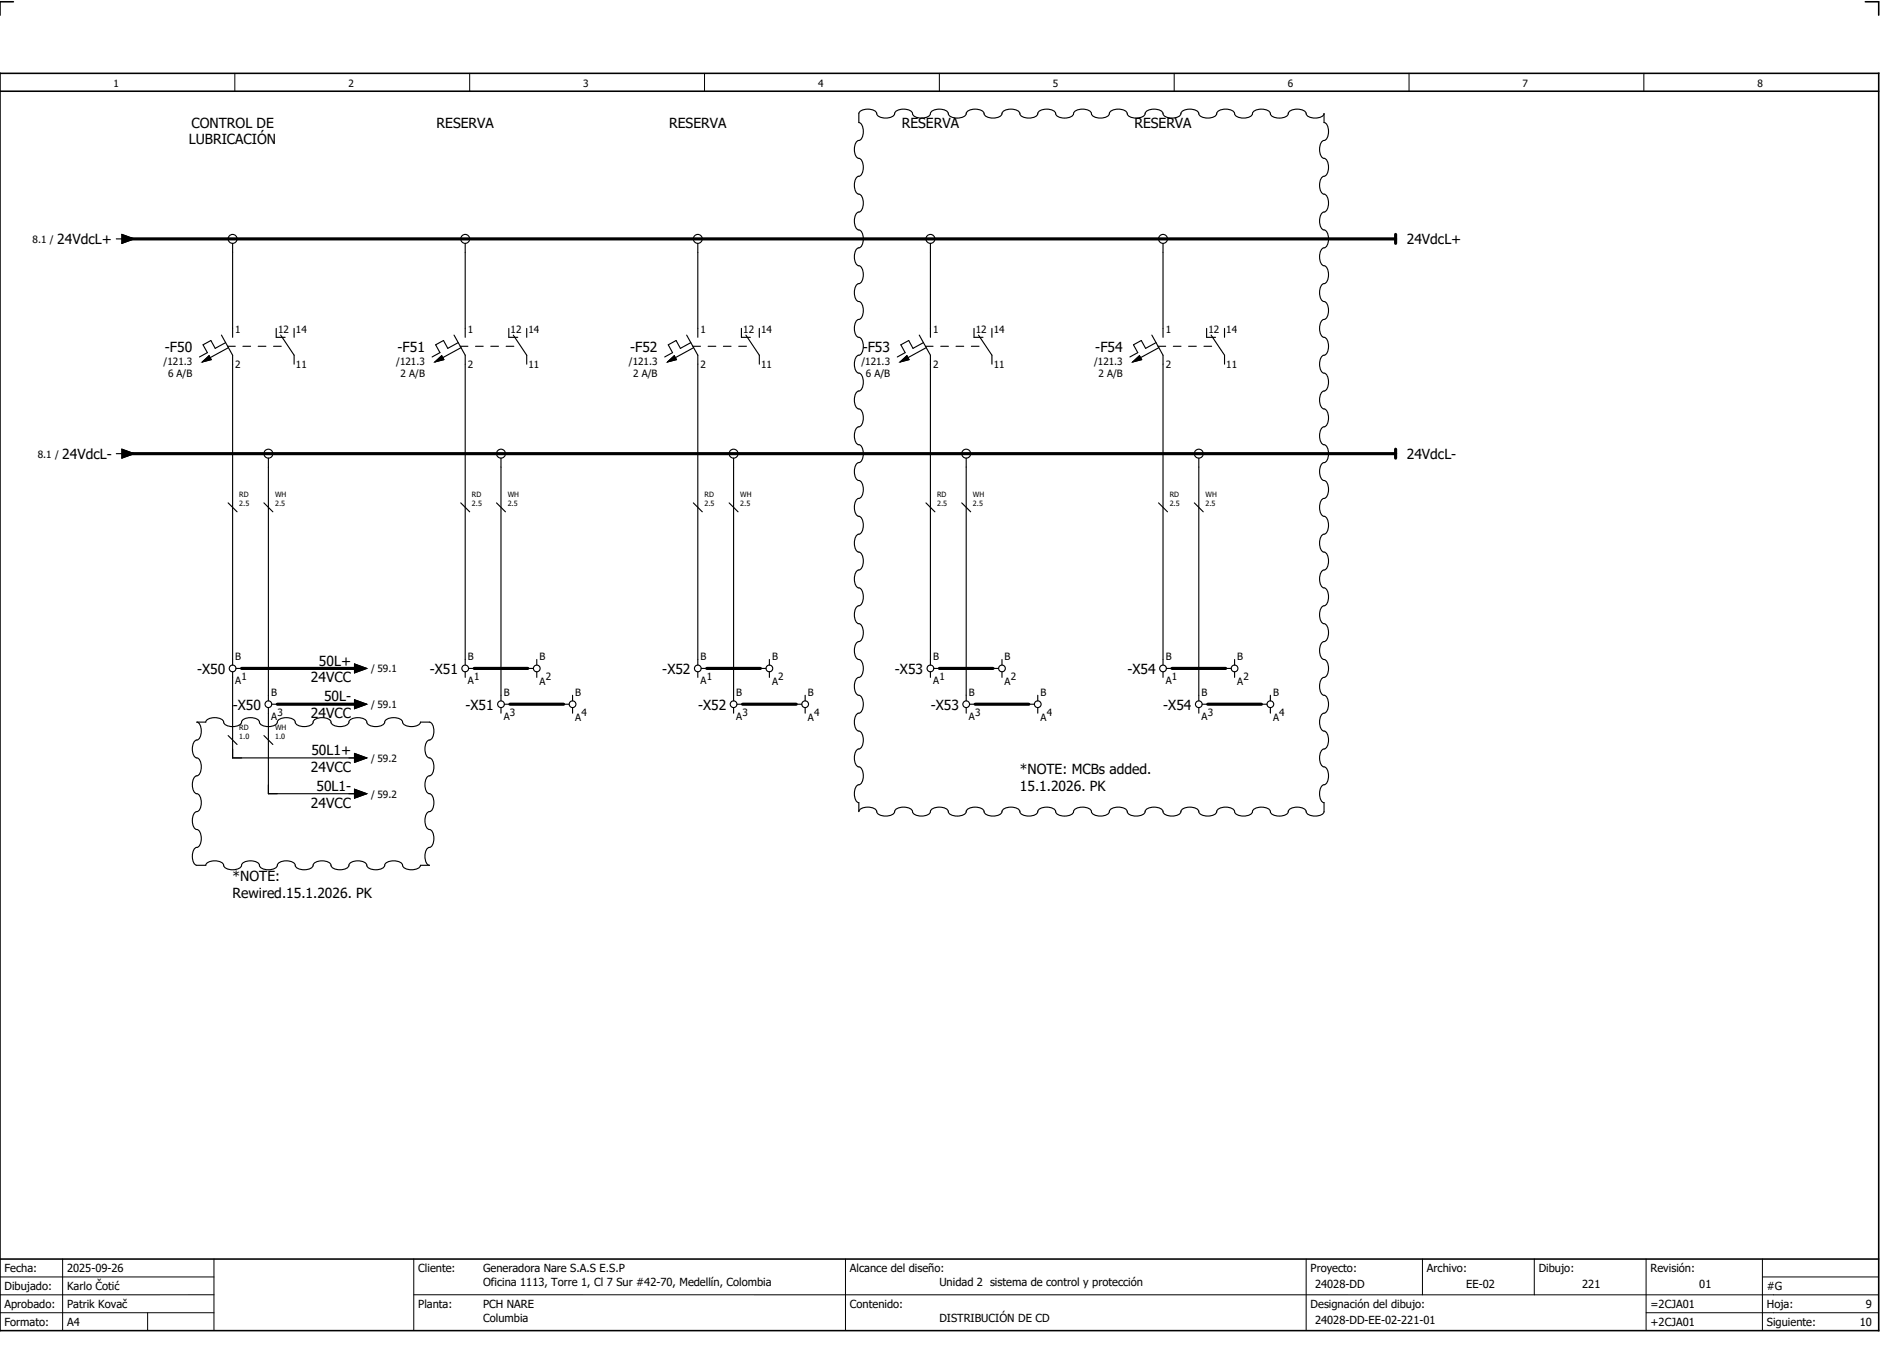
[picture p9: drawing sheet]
<svg xmlns="http://www.w3.org/2000/svg" width="421mm" height="301mm" viewBox="0 0 421 301" stroke-linecap="round" stroke-linejoin="round" font-family="sans-serif">
<path d="M0 16.4h420v281h-420zM3 .4h-3v3M417 .4h3v3M0 20.4h420M0 281.4h420" fill="none" stroke="#000" stroke-width=".35"/>
<g fill="none" stroke="#000" stroke-width=".22">
<path d="M52.5 16.4v4M105 16.4v4M157.5 16.4v4M210 16.4v4M262.5 16.4v4M315 16.4v4M367.5 16.4v4M0 285.4h47.8M0 293.4h47.8M14 281.4v16M33 293.4v4M47.8 281.4v16"/>
<path d="M47.8 289.4h-47.8M92.5 281.4v16M92.5 289.4h327.5M189 281.4v16M292 281.4v15.8M318 281.4v8M343 281.4v8M368 281.4v15.8M368 293.4h52M394 285.4h26M394 281.4v15.8"/>
</g>
<g fill="none" stroke="#000" stroke-width=".25">
<path d="M192.1 25.1a2.98 2.98 0 0 1 3.8 0 1.69 1.69 0 0 0 2.1 1.3 1.68 1.68 0 0 0 2.1-1.3 2.98 2.98 0 0 1 3.8 0 1.69 1.69 0 0 0 2.1 1.3 1.68 1.68 0 0 0 2.1-1.3 2.98 2.98 0 0 1 3.8 0 1.68 1.68 0 0 0 2.1 1.3 1.68 1.68 0 0 0 2.1-1.3 2.98 2.98 0 0 1 3.8 0 1.69 1.69 0 0 0 2.1 1.3 1.68 1.68 0 0 0 2.1-1.3 2.98 2.98 0 0 1 3.8 0 1.69 1.69 0 0 0 2.1 1.3 1.68 1.68 0 0 0 2.1-1.3 2.98 2.98 0 0 1 3.8 0 1.68 1.68 0 0 0 2.1 1.3 1.68 1.68 0 0 0 2.1-1.3 2.98 2.98 0 0 1 3.8 0 1.69 1.69 0 0 0 2.1 1.3 1.68 1.68 0 0 0 2.1-1.3 2.98 2.98 0 0 1 3.8 0 1.69 1.69 0 0 0 2.1 1.3 1.68 1.68 0 0 0 2.1-1.3 2.98 2.98 0 0 1 3.8 0 1.68 1.68 0 0 0 2.1 1.3 1.68 1.68 0 0 0 2.1-1.3 2.98 2.98 0 0 1 3.8 0 1.69 1.69 0 0 0 2.1 1.3 1.68 1.68 0 0 0 2.1-1.3 2.98 2.98 0 0 1 3.8 0 1.69 1.69 0 0 0 2.1 1.3 1.68 1.68 0 0 0 2.1-1.3 2.98 2.98 0 0 1 3.8 0 1.68 1.68 0 0 0 2.1 1.3 1.68 1.68 0 0 0 2.1-1.3 2.98 2.98 0 0 1 3.8 0 1.69 1.69 0 0 0 2.1 1.3 1.93 1.93 0 0 0 2-1v2l.3 .1a2.98 2.98 0 0 1 0 3.8 1.69 1.69 0 0 0-1.3 2.1 1.68 1.68 0 0 0 1.3 2.1 2.98 2.98 0 0 1 0 3.8 1.69 1.69 0 0 0-1.3 2.1 1.68 1.68 0 0 0 1.3 2.1 2.98 2.98 0 0 1 0 3.8 1.69 1.69 0 0 0-1.3 2.1 1.68 1.68 0 0 0 1.3 2.1 2.98 2.98 0 0 1 0 3.8 1.69 1.69 0 0 0-1.3 2.1 1.68 1.68 0 0 0 1.3 2.1 2.98 2.98 0 0 1 0 3.8 1.68 1.68 0 0 0-1.3 2.1 1.68 1.68 0 0 0 1.3 2.1 2.98 2.98 0 0 1 0 3.8 1.69 1.69 0 0 0-1.3 2.1 1.68 1.68 0 0 0 1.3 2.1 2.98 2.98 0 0 1 0 3.8 1.69 1.69 0 0 0-1.3 2.1 1.68 1.68 0 0 0 1.3 2.1 2.98 2.98 0 0 1 0 3.8 1.69 1.69 0 0 0-1.3 2.1 1.68 1.68 0 0 0 1.3 2.1 2.98 2.98 0 0 1 0 3.8 1.69 1.69 0 0 0-1.3 2.1 1.68 1.68 0 0 0 1.3 2.1 2.98 2.98 0 0 1 0 3.8 1.69 1.69 0 0 0-1.3 2.1 1.68 1.68 0 0 0 1.3 2.1 2.98 2.98 0 0 1 0 3.8 1.69 1.69 0 0 0-1.3 2.1 1.68 1.68 0 0 0 1.3 2.1 2.98 2.98 0 0 1 0 3.8 1.68 1.68 0 0 0-1.3 2.1 1.68 1.68 0 0 0 1.3 2.1 2.98 2.98 0 0 1 0 3.8 1.69 1.69 0 0 0-1.3 2.1 1.68 1.68 0 0 0 1.3 2.1 2.98 2.98 0 0 1 0 3.8 1.68 1.68 0 0 0-1.3 2.1 1.68 1.68 0 0 0 1.3 2.1 2.98 2.98 0 0 1 0 3.8 1.69 1.69 0 0 0-1.3 2.1 1.68 1.68 0 0 0 1.3 2.1 2.98 2.98 0 0 1 0 3.8 1.68 1.68 0 0 0-1.3 2.1 1.68 1.68 0 0 0 1.3 2.1 2.98 2.98 0 0 1 0 3.8 1.68 1.68 0 0 0-1.3 2.1 1.68 1.68 0 0 0 1.3 2.1 2.98 2.98 0 0 1 0 3.8 1.69 1.69 0 0 0-1.3 2.1 1.68 1.68 0 0 0 1.3 2.1 2.98 2.98 0 0 1 0 3.8 1.68 1.68 0 0 0-1.3 2.1 1.93 1.93 0 0 0 1 2l-.1 2.3a2.98 2.98 0 0 1-3.8 0 1.69 1.69 0 0 0-2.1-1.3 1.68 1.68 0 0 0-2.1 1.3 2.98 2.98 0 0 1-3.8 0 1.69 1.69 0 0 0-2.1-1.3 1.68 1.68 0 0 0-2.1 1.3 2.98 2.98 0 0 1-3.8 0 1.68 1.68 0 0 0-2.1-1.3 1.68 1.68 0 0 0-2.1 1.3 2.98 2.98 0 0 1-3.8 0 1.69 1.69 0 0 0-2.1-1.3 1.68 1.68 0 0 0-2.1 1.3 2.98 2.98 0 0 1-3.8 0 1.69 1.69 0 0 0-2.1-1.3 1.68 1.68 0 0 0-2.1 1.3 2.98 2.98 0 0 1-3.8 0 1.68 1.68 0 0 0-2.1-1.3 1.68 1.68 0 0 0-2.1 1.3 2.98 2.98 0 0 1-3.8 0 1.69 1.69 0 0 0-2.1-1.3 1.68 1.68 0 0 0-2.1 1.3 2.98 2.98 0 0 1-3.8 0 1.69 1.69 0 0 0-2.1-1.3 1.68 1.68 0 0 0-2.1 1.3 2.98 2.98 0 0 1-3.8 0 1.68 1.68 0 0 0-2.1-1.3 1.68 1.68 0 0 0-2.1 1.3 2.98 2.98 0 0 1-3.8 0 1.69 1.69 0 0 0-2.1-1.3 1.68 1.68 0 0 0-2.1 1.3 2.98 2.98 0 0 1-3.8 0 1.69 1.69 0 0 0-2.1-1.3 1.68 1.68 0 0 0-2.1 1.3 2.98 2.98 0 0 1-3.8 0 1.68 1.68 0 0 0-2.1-1.3 1.68 1.68 0 0 0-2.1 1.3 2.98 2.98 0 0 1-3.8 0 1.69 1.69 0 0 0-2.1-1.3 1.93 1.93 0 0 0-2 1v-2l-.3-.1a2.98 2.98 0 0 1 0-3.8 1.68 1.68 0 0 0 1.3-2.1 1.68 1.68 0 0 0-1.3-2.1 2.98 2.98 0 0 1 0-3.8 1.68 1.68 0 0 0 1.3-2.1 1.68 1.68 0 0 0-1.3-2.1 2.98 2.98 0 0 1 0-3.8 1.69 1.69 0 0 0 1.3-2.1 1.68 1.68 0 0 0-1.3-2.1 2.98 2.98 0 0 1 0-3.8 1.68 1.68 0 0 0 1.3-2.1 1.68 1.68 0 0 0-1.3-2.1 2.98 2.98 0 0 1 0-3.8 1.69 1.69 0 0 0 1.3-2.1 1.68 1.68 0 0 0-1.3-2.1 2.98 2.98 0 0 1 0-3.8 1.68 1.68 0 0 0 1.3-2.1 1.68 1.68 0 0 0-1.3-2.1 2.98 2.98 0 0 1 0-3.8 1.68 1.68 0 0 0 1.3-2.1 1.68 1.68 0 0 0-1.3-2.1 2.98 2.98 0 0 1 0-3.8 1.69 1.69 0 0 0 1.3-2.1 1.68 1.68 0 0 0-1.3-2.1 2.98 2.98 0 0 1 0-3.8 1.68 1.68 0 0 0 1.3-2.1 1.68 1.68 0 0 0-1.3-2.1 2.98 2.98 0 0 1 0-3.8 1.69 1.69 0 0 0 1.3-2.1 1.68 1.68 0 0 0-1.3-2.1 2.98 2.98 0 0 1 0-3.8 1.69 1.69 0 0 0 1.3-2.1 1.68 1.68 0 0 0-1.3-2.1 2.98 2.98 0 0 1 0-3.8 1.69 1.69 0 0 0 1.3-2.1 1.68 1.68 0 0 0-1.3-2.1 2.98 2.98 0 0 1 0-3.8 1.68 1.68 0 0 0 1.3-2.1 1.68 1.68 0 0 0-1.3-2.1 2.98 2.98 0 0 1 0-3.8 1.69 1.69 0 0 0 1.3-2.1 1.68 1.68 0 0 0-1.3-2.1 2.98 2.98 0 0 1 0-3.8 1.69 1.69 0 0 0 1.3-2.1 1.68 1.68 0 0 0-1.3-2.1 2.98 2.98 0 0 1 0-3.8 1.68 1.68 0 0 0 1.3-2.1 1.68 1.68 0 0 0-1.3-2.1 2.98 2.98 0 0 1 0-3.8 1.69 1.69 0 0 0 1.3-2.1 1.68 1.68 0 0 0-1.3-2.1 2.98 2.98 0 0 1 0-3.8 1.69 1.69 0 0 0 1.3-2.1 1.68 1.68 0 0 0-1.3-2.1 2.98 2.98 0 0 1 0-3.8 1.68 1.68 0 0 0 1.3-2.1 1.93 1.93 0 0 0-1-2zM26 53.4h1.3M27.3 52.4l2.7 1-2.7 1zM50.5 53.4h3M52 54.4v21M102.5 53.4h3M104 54.4v21M154.5 53.4h3M156 54.4v21M206.5 53.4h3M208 54.4v21M258.5 53.4h3"/>
<path d="M260 54.4v21M49.5 74.9l2.5 4.5v69.2M50.4 76.6l-2.3 1.3-1-1.8-1.7 1 1 1.7-1.8 1M50.9 77.4h1.7M51.1 77.7l-4.1 2.2M54.3 77.4h1.7M57.7 77.4h1.7M61.2 77.4h1.7M61.7 73.4v2h2.1M62.7 74.9l3.1 4.5v2M65.8 73.4v2M101.5 74.9l2.5 4.5v69.2"/>
<path d="M102.4 76.6l-2.3 1.3-1-1.8-1.7 1 1 1.7-1.8 1M102.9 77.4h1.7M103.1 77.7l-4.1 2.2M106.3 77.4h1.7M109.7 77.4h1.7M113.2 77.4h1.7M113.8 73.4v2h1.9M114.8 74.9l3 4.5v2M117.8 73.4v2M153.5 74.9l2.5 4.5v69.2M154.4 76.6l-2.3 1.3-1-1.8-1.7 1 1 1.7-1.8 1M154.9 77.4h1.7"/>
<path d="M155.1 77.7l-4.1 2.2M158.3 77.4h1.7M161.7 77.4h1.7M165.2 77.4h1.7M165.8 73.4v2h2M166.7 74.9l3.1 4.5v2M169.7 73.4v2M205.5 74.9l2.5 4.5v69.2M206.4 76.6l-2.3 1.3-1-1.8-1.7 1 1 1.7-1.8 1M206.9 77.4h1.7M207.1 77.7l-4.1 2.2M210.3 77.4h1.7"/>
<path d="M213.7 77.4h1.7M217.2 77.4h1.7M217.7 73.4v2h2M218.8 74.9l3 4.5v2M221.8 73.4v2M257.5 74.9l2.5 4.5v69.2M258.4 76.6l-2.3 1.3-1-1.8-1.7 1 1 1.7-1.8 1M258.9 77.4h1.7M259.1 77.7l-4.1 2.2M262.3 77.4h1.7M265.7 77.4h1.7M269.2 77.4h1.7"/>
<path d="M269.8 73.4v2h2M270.7 74.9l3.1 4.5v2M273.7 73.4v2M45.2 80.9l1.5-1.4 .5 .9zM97.2 80.9l1.5-1.4 .5 .9zM149.2 80.9l1.5-1.4 .5 .9zM201.2 80.9l1.5-1.4 .5 .9zM253.2 80.9l1.5-1.4 .5 .9zM26 101.4h1.3M27.3 100.4l2.7 1-2.7 1zM51 112.4l2 2M58.5 101.4h3"/>
<path d="M59 112.4l2 2M60 102.4v54.2M103 112.4l2 2M110.5 101.4h3M111 112.4l2 2M112 102.4v54.2M155 112.4l2 2M162.5 101.4h3M163 112.4l2 2M164 102.4v54.2M207 112.4l2 2M214.5 101.4h3"/>
<path d="M215 112.4l2 2M216 102.4v54.2M259 112.4l2 2M266.5 101.4h3M267 112.4l2 2M268 102.4v54.2M52 150.1v19.3h28M52.8 149.4h1.2M60 158.1v19.3h20M60.8 157.4h1.2M78 149.4h1.3M78 157.4h1.3"/>
<path d="M79.3 148.4l2.7 1-2.7 1zM79.3 156.4l2.7 1-2.7 1zM104 150.1v1.3M104.7 149.4h1.3M112 158.1v1.3M112.7 157.4h1.3M118 149.4h1.2M120 147.4v1.2M120 150.1v1.3M126 157.4h1.3M128 155.4v1.2M128 158.1v1.3"/>
<path d="M156 150.1v1.3M156.8 149.4h1.2M164 158.1v1.3M164.8 157.4h1.2M170 149.4h1.2M172 147.4v1.2M172 150.1v1.3M178 157.4h1.2M180 155.4v1.2M180 158.1v1.3M208 150.1v1.3M208.7 149.4h1.3"/>
<path d="M216 158.1v1.3M216.7 157.4h1.3M222 149.4h1.3M224 147.4v1.2M224 150.1v1.3M230 157.4h1.3M232 155.4v1.2M232 158.1v1.3M260 150.1v1.3M260.8 149.4h1.2M268 158.1v1.3M268.7 157.4h1.3"/>
<path d="M274 149.4h1.2M276 147.4v1.2M276 150.1v1.3M282 157.4h1.2M284 155.4v1.2M284 158.1v1.3M44 161.4h2l.1-.3a2.98 2.98 0 0 1 3.8 0 1.68 1.68 0 0 0 2.1 1.3 1.68 1.68 0 0 0 2.1-1.3 2.98 2.98 0 0 1 3.8 0 1.69 1.69 0 0 0 2.1 1.3 1.68 1.68 0 0 0 2.1-1.3 2.98 2.98 0 0 1 3.8 0 1.68 1.68 0 0 0 2.1 1.3 1.68 1.68 0 0 0 2.1-1.3 2.98 2.98 0 0 1 3.8 0 1.68 1.68 0 0 0 2.1 1.3 1.68 1.68 0 0 0 2.1-1.3 2.98 2.98 0 0 1 3.8 0 1.68 1.68 0 0 0 2.1 1.3 1.68 1.68 0 0 0 2.1-1.3 2.98 2.98 0 0 1 3.8 0 1.68 1.68 0 0 0 2.1 1.3 1.94 1.94 0 0 0 2-1l2.3 .1a2.98 2.98 0 0 1 0 3.8 1.68 1.68 0 0 0-1.3 2.1 1.68 1.68 0 0 0 1.3 2.1 2.98 2.98 0 0 1 0 3.8 1.69 1.69 0 0 0-1.3 2.1 1.68 1.68 0 0 0 1.3 2.1 2.98 2.98 0 0 1 0 3.8 1.68 1.68 0 0 0-1.3 2.1 1.68 1.68 0 0 0 1.3 2.1 2.98 2.98 0 0 1 0 3.8 1.68 1.68 0 0 0-1.3 2.1 1.93 1.93 0 0 0 1 2h-2l-.1 .3a2.98 2.98 0 0 1-3.8 0 1.68 1.68 0 0 0-2.1-1.3 1.68 1.68 0 0 0-2.1 1.3 2.98 2.98 0 0 1-3.8 0 1.68 1.68 0 0 0-2.1-1.3 1.68 1.68 0 0 0-2.1 1.3 2.98 2.98 0 0 1-3.8 0 1.68 1.68 0 0 0-2.1-1.3 1.68 1.68 0 0 0-2.1 1.3 2.98 2.98 0 0 1-3.8 0 1.68 1.68 0 0 0-2.1-1.3 1.68 1.68 0 0 0-2.1 1.3 2.98 2.98 0 0 1-3.8 0 1.69 1.69 0 0 0-2.1-1.3 1.68 1.68 0 0 0-2.1 1.3 2.98 2.98 0 0 1-3.8 0 1.68 1.68 0 0 0-2.1-1.3 1.93 1.93 0 0 0-2 1l-2.3-.1a2.98 2.98 0 0 1 0-3.8 1.69 1.69 0 0 0 1.3-2.1 1.68 1.68 0 0 0-1.3-2.1 2.98 2.98 0 0 1 0-3.8 1.68 1.68 0 0 0 1.3-2.1 1.68 1.68 0 0 0-1.3-2.1 2.98 2.98 0 0 1 0-3.8 1.68 1.68 0 0 0 1.3-2.1 1.68 1.68 0 0 0-1.3-2.1 2.98 2.98 0 0 1 0-3.8 1.69 1.69 0 0 0 1.3-2.1 1.93 1.93 0 0 0-1-2zM51 164.4l2 2M59 164.4l2 2M79.3 168.4l2.7 1-2.7 1zM79.3 176.4l2.7 1-2.7 1z"/>
<circle cx="52" cy="53.4" r="1"/>
<circle cx="104" cy="53.4" r="1"/>
<circle cx="156" cy="53.4" r="1"/>
<circle cx="208" cy="53.4" r="1"/>
<circle cx="260" cy="53.4" r="1"/>
<circle cx="60" cy="101.4" r="1"/>
<circle cx="112" cy="101.4" r="1"/>
<circle cx="164" cy="101.4" r="1"/>
<circle cx="216" cy="101.4" r="1"/>
<circle cx="268" cy="101.4" r="1"/>
<circle cx="52" cy="149.4" r=".75"/>
<circle cx="60" cy="157.4" r=".75"/>
<circle cx="104" cy="149.4" r=".75"/>
<circle cx="112" cy="157.4" r=".75"/>
<circle cx="120" cy="149.4" r=".75"/>
<circle cx="128" cy="157.4" r=".75"/>
<circle cx="156" cy="149.4" r=".75"/>
<circle cx="164" cy="157.4" r=".75"/>
<circle cx="172" cy="149.4" r=".75"/>
<circle cx="180" cy="157.4" r=".75"/>
<circle cx="208" cy="149.4" r=".75"/>
<circle cx="216" cy="157.4" r=".75"/>
<circle cx="224" cy="149.4" r=".75"/>
<circle cx="232" cy="157.4" r=".75"/>
<circle cx="260" cy="149.4" r=".75"/>
<circle cx="268" cy="157.4" r=".75"/>
<circle cx="276" cy="149.4" r=".75"/>
<circle cx="284" cy="157.4" r=".75"/>
</g>
<g fill="none" stroke="#000" stroke-width=".7">
<path d="M28 53.4h284M312 52.4v2M28 101.4h284M312 100.4v2M54 149.4h26M62 157.4h18M106 149.4h12M114 157.4h12M158 149.4h12M166 157.4h12M210 149.4h12M218 157.4h12"/>
<path d="M262 149.4h12M270 157.4h12"/>
</g>
<path d="M27.3 52.4l2.7 1-2.7 1zM45.2 80.9l1.5-1.4 .5 .9zM97.2 80.9l1.5-1.4 .5 .9zM149.2 80.9l1.5-1.4 .5 .9zM201.2 80.9l1.5-1.4 .5 .9zM253.2 80.9l1.5-1.4 .5 .9zM27.3 100.4l2.7 1-2.7 1zM79.3 148.4l2.7 1-2.7 1zM79.3 156.4l2.7 1-2.7 1zM79.3 176.4l2.7 1-2.7 1zM79.3 168.4l2.7 1-2.7 1z" fill="#000" stroke="#000" stroke-width=".22"/>
<g font-size="3.1">
<text x="42.8" y="28.5">CONTROL DE</text>
<text x="97.6" y="28.5">RESERVA</text>
<text x="149.6" y="28.5">RESERVA</text>
<text x="201.6" y="28.5">RESERVA</text>
<text x="253.6" y="28.5">RESERVA</text>
<text x="42.2" y="32.3">LUBRICACIÓN</text>
<text x="12.8" y="54.6">24VdcL+</text>
<text x="314.5" y="54.6">24VdcL+</text>
<text x="36.9" y="78.6">-F50</text>
<text x="88.9" y="78.6">-F51</text>
<text x="140.9" y="78.6">-F52</text>
<text x="192.9" y="78.6">-F53</text>
<text x="244.9" y="78.6">-F54</text>
<text x="13.9" y="102.6">24VdcL-</text>
<text x="314.5" y="102.6">24VdcL-</text>
<text x="71.3" y="148.8">50L+</text>
<text x="44.1" y="150.7">-X50</text>
<text x="69.5" y="152.5">24VCC</text>
<text x="96.1" y="150.7">-X51</text>
<text x="148.1" y="150.7">-X52</text>
<text x="200.1" y="150.7">-X53</text>
<text x="252.1" y="150.7">-X54</text>
<text x="52.1" y="158.7">-X50</text>
<text x="69.5" y="160.5">24VCC</text>
<text x="72.4" y="156.8">50L-</text>
<text x="104.1" y="158.7">-X51</text>
<text x="156.1" y="158.7">-X52</text>
<text x="208.1" y="158.7">-X53</text>
<text x="260.1" y="158.7">-X54</text>
<text x="69.5" y="172.5">24VCC</text>
<text x="69.6" y="168.8">50L1+</text>
<text x="228" y="173">*NOTE: MCBs added.</text>
<text x="70.7" y="176.8">50L1-</text>
<text x="228" y="176.8">15.1.2026. PK</text>
<text x="69.5" y="180.5">24VCC</text>
<text x="52" y="197">*NOTE:</text>
<text x="52" y="200.8">Rewired.15.1.2026. PK</text>
</g>
<g font-size="2.5">
<text x="1" y="284.4">Fecha:</text>
<text x="15" y="284.4">2025-09-26</text>
<text x="93.5" y="284.4">Cliente:</text>
<text x="108" y="284.4">Generadora Nare S.A.S E.S.P</text>
<text x="108" y="287.4">Oficina 1113, Torre 1, Cl 7 Sur #42-70, Medellín, Colombia</text>
<text x="190" y="284.4">Alcance del diseño:</text>
<text x="210" y="287.4">Unidad 2 sistema de control y protección</text>
<text x="293" y="284.4">Proyecto:</text>
<text x="294" y="287.9">24028-DD</text>
<text x="319" y="284.4">Archivo:</text>
<text x="327.8" y="287.9">EE-02</text>
<text x="344" y="284.4">Dibujo:</text>
<text x="353.7" y="287.9">221</text>
<text x="369" y="284.4">Revisión:</text>
<text x="379.9" y="287.9">01</text>
<text x="1" y="288.4">Dibujado:</text>
<text x="1" y="292.4">Aprobado:</text>
<text x="15" y="288.4">Karlo Čotić</text>
<text x="15" y="292.4">Patrik Kovač</text>
<text x="93.5" y="292.4">Planta:</text>
<text x="108" y="292.4">PCH NARE</text>
<text x="190" y="292.4">Contenido:</text>
<text x="293" y="292.4">Designación del dibujo:</text>
<text x="369" y="292.4">=2CJA01</text>
<text x="395" y="292.4">Hoja:</text>
<text x="395" y="288.4">#G</text>
<text x="417.1" y="292.4">9</text>
<text x="1" y="296.4">Formato:</text>
<text x="15" y="296.4">A4</text>
<text x="108" y="295.4">Columbia</text>
<text x="210" y="295.4">DISTRIBUCIÓN DE CD</text>
<text x="294" y="295.9">24028-DD-EE-02-221-01</text>
<text x="369" y="296.4">+2CJA01</text>
<text x="395" y="296.4">Siguiente:</text>
<text x="415.8" y="296.4">10</text>
</g>
<g font-size="2.2">
<text x="25.4" y="19.4">1</text>
<text x="77.9" y="19.4">2</text>
<text x="130.4" y="19.4">3</text>
<text x="182.9" y="19.4">4</text>
<text x="235.4" y="19.4">5</text>
<text x="287.9" y="19.4">6</text>
<text x="340.4" y="19.4">7</text>
<text x="392.9" y="19.4">8</text>
<text x="7.3" y="54.3">8.1 /</text>
<text x="52.6" y="74.3">1</text>
<text x="62.1" y="74.3">12</text>
<text x="66.2" y="74.3">14</text>
<text x="104.6" y="74.3">1</text>
<text x="114.2" y="74.3">12</text>
<text x="118.1" y="74.3">14</text>
<text x="156.6" y="74.3">1</text>
<text x="166.1" y="74.3">12</text>
<text x="170.2" y="74.3">14</text>
<text x="208.6" y="74.3">1</text>
<text x="218.2" y="74.3">12</text>
<text x="222.2" y="74.3">14</text>
<text x="260.6" y="74.3">1</text>
<text x="270.2" y="74.3">12</text>
<text x="274.1" y="74.3">14</text>
<text x="36.6" y="81.5">/121.3</text>
<text x="52.6" y="82.2">2</text>
<text x="66.2" y="82.2">11</text>
<text x="88.6" y="81.5">/121.3</text>
<text x="104.6" y="82.2">2</text>
<text x="118.1" y="82.2">11</text>
<text x="140.6" y="81.5">/121.3</text>
<text x="156.6" y="82.2">2</text>
<text x="170.2" y="82.2">11</text>
<text x="192.6" y="81.5">/121.3</text>
<text x="208.6" y="82.2">2</text>
<text x="222.2" y="82.2">11</text>
<text x="244.6" y="81.5">/121.3</text>
<text x="260.6" y="82.2">2</text>
<text x="274.1" y="82.2">11</text>
<text x="37.6" y="84.2">6 A/B</text>
<text x="89.6" y="84.2">2 A/B</text>
<text x="141.6" y="84.2">2 A/B</text>
<text x="193.6" y="84.2">6 A/B</text>
<text x="245.6" y="84.2">2 A/B</text>
<text x="8.4" y="102.3">8.1 /</text>
<text x="52.6" y="147.5">B</text>
<text x="104.6" y="147.5">B</text>
<text x="120.6" y="147.5">B</text>
<text x="156.6" y="147.5">B</text>
<text x="172.6" y="147.5">B</text>
<text x="208.6" y="147.5">B</text>
<text x="224.6" y="147.5">B</text>
<text x="260.6" y="147.5">B</text>
<text x="276.6" y="147.5">B</text>
<text x="52.6" y="152.9">A</text>
<text x="54" y="152">1</text>
<text x="60.6" y="155.5">B</text>
<text x="83" y="150.3">/ 59.1</text>
<text x="104.6" y="152.9">A</text>
<text x="106" y="152">1</text>
<text x="112.6" y="155.5">B</text>
<text x="120.6" y="153">A</text>
<text x="122" y="152">2</text>
<text x="128.6" y="155.5">B</text>
<text x="156.6" y="152.9">A</text>
<text x="158" y="152">1</text>
<text x="164.6" y="155.5">B</text>
<text x="172.6" y="153">A</text>
<text x="174" y="152">2</text>
<text x="180.6" y="155.5">B</text>
<text x="208.6" y="152.9">A</text>
<text x="210" y="152">1</text>
<text x="216.6" y="155.5">B</text>
<text x="224.6" y="153">A</text>
<text x="226" y="152">2</text>
<text x="232.6" y="155.5">B</text>
<text x="260.6" y="152.9">A</text>
<text x="262" y="152">1</text>
<text x="268.6" y="155.5">B</text>
<text x="276.6" y="153">A</text>
<text x="278" y="152">2</text>
<text x="284.6" y="155.5">B</text>
<text x="60.6" y="160.9">A</text>
<text x="62" y="160">3</text>
<text x="83" y="158.3">/ 59.1</text>
<text x="112.6" y="160.9">A</text>
<text x="114" y="160">3</text>
<text x="128.6" y="161">A</text>
<text x="130" y="160">4</text>
<text x="164.6" y="160.9">A</text>
<text x="166" y="160">3</text>
<text x="180.6" y="161">A</text>
<text x="182" y="160">4</text>
<text x="216.6" y="160.9">A</text>
<text x="218" y="160">3</text>
<text x="232.6" y="161">A</text>
<text x="234" y="160">4</text>
<text x="268.6" y="160.9">A</text>
<text x="270" y="160">3</text>
<text x="284.6" y="161">A</text>
<text x="286" y="160">4</text>
<text x="83" y="170.3">/ 59.2</text>
<text x="83" y="178.3">/ 59.2</text>
</g>
<g font-size="1.6">
<text x="53.5" y="113.1">2.5</text>
<text x="53.5" y="111.1">RD</text>
<text x="61.5" y="113.1">2.5</text>
<text x="61.5" y="111.1">WH</text>
<text x="105.5" y="113.1">2.5</text>
<text x="105.5" y="111.1">RD</text>
<text x="113.5" y="113.1">2.5</text>
<text x="113.5" y="111.1">WH</text>
<text x="157.5" y="113.1">2.5</text>
<text x="157.5" y="111.1">RD</text>
<text x="165.5" y="113.1">2.5</text>
<text x="165.5" y="111.1">WH</text>
<text x="209.5" y="113.1">2.5</text>
<text x="209.5" y="111.1">RD</text>
<text x="217.5" y="113.1">2.5</text>
<text x="217.5" y="111.1">WH</text>
<text x="261.5" y="113.1">2.5</text>
<text x="261.5" y="111.1">RD</text>
<text x="269.5" y="113.1">2.5</text>
<text x="269.5" y="111.1">WH</text>
<text x="53.5" y="165.1">1.0</text>
<text x="53.5" y="163.1">RD</text>
<text x="61.5" y="165.1">1.0</text>
<text x="61.5" y="163.1">WH</text>
</g>
</svg>
